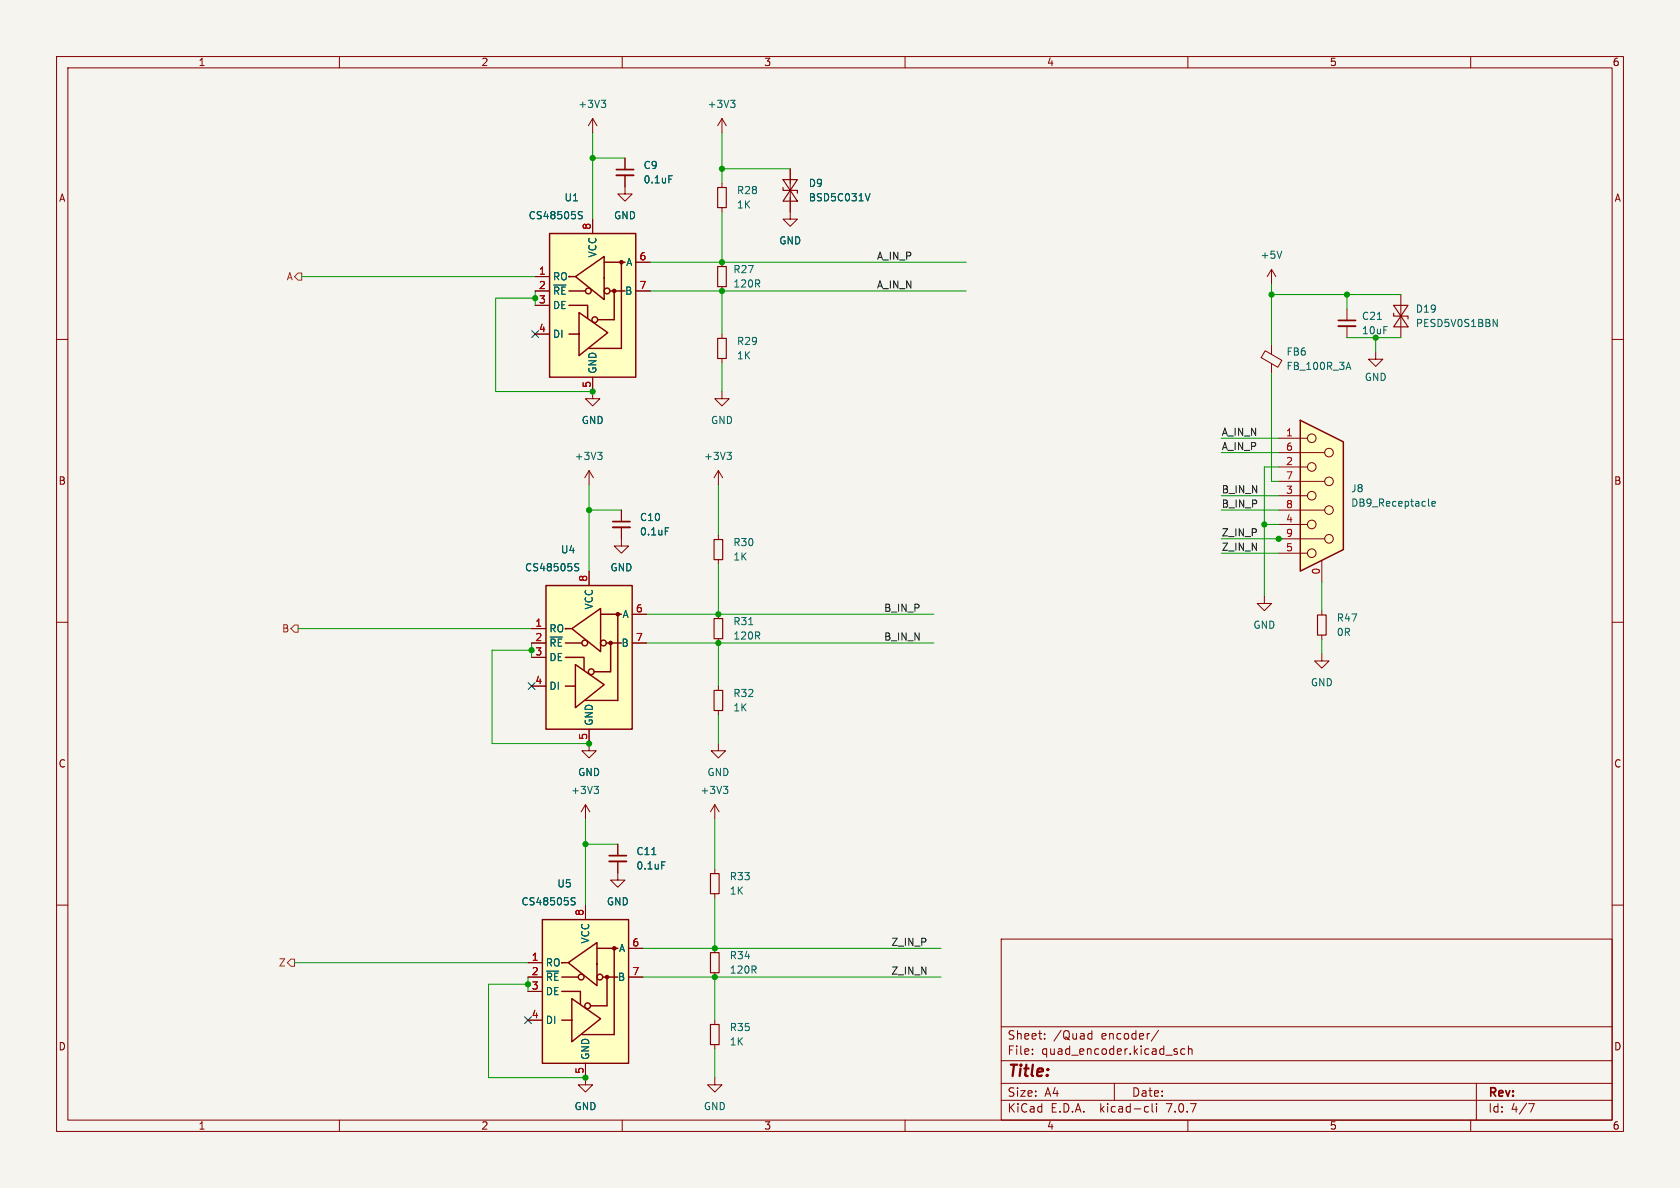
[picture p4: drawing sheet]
<svg xmlns="http://www.w3.org/2000/svg" width="297mm" height="210mm" viewBox="0 0 297 210" stroke-linecap="round" stroke-linejoin="round" font-family="sans-serif">
<path d="M0 0h297v210h-297z" fill="#f5f4ef" stroke="#f5f4ef" stroke-width=".18"/>
<g fill="none" stroke="#840000" stroke-width=".18">
<path d="M10 10h277v190h-277zM12 12h273v186h-273zM60 10v2M110 10v2M160 10v2M210 10v2M260 10v2M10 60h2M127.6 46.4v.7M127.6 50.7v.7M224.8 47.6l-.8 1.3M224.8 47.6v2.6"/>
<path d="M224.8 47.6l.8 1.3M238.1 54.6v2M238.1 57.7v2M247.6 52.1v7.6M285 60h2M104.8 69.2v1.3h1.2l-1.2 1.3-1.3-1.3h1.3M223.7 62l2.9 1.7-.7 1.2-2.9-1.7zM224.8 61v1.6M224.8 64.3v1.7M243.2 62.2v1.3h1.3l-1.3 1.3-1.3-1.3h1.3M104.1 83.2l-.7 1.3M104.1 83.2v2.5"/>
<path d="M104.1 83.2l.8 1.3M109.9 90.2v2M109.9 93.2v2.1M127 94.6v.8M127 98.9v.8M10 110h2M127 108.6v.7M127 112.9v.8M223.5 105.4v1.3h1.3l-1.3 1.3-1.3-1.3h1.3M285 110h2M104.1 131.4v1.3h1.3l-1.3 1.3-1.2-1.3h1.2M127 131.4v1.3h1.3l-1.3 1.3-1.3-1.3h1.3"/>
<path d="M10 160h2M103.5 142.2v2.6M103.5 142.2l-.8 1.3M103.5 142.2l.8 1.3M109.2 152.3v3.3h1.3l-1.3 1.2-1.3-1.2h1.3M109.2 149.2v2.1M126.4 142.2v2.6M126.4 153.7v.7M126.4 158v.8M126.4 142.2l-.8 1.3M126.4 142.2l.7 1.3M285 160h2"/>
<path d="M93.3 170.2h2.6M93.3 172.7h2.6M93.3 175.3h2.6M103.5 160v2.6M111.1 172.7h2.6M111.1 167.6h2.6M126.4 167.6v.8M126.4 172v.7M177 166h108v32h-108zM60 198v2M93.3 180.3h2.6M103.5 188v3.8h1.3l-1.3 1.2-1.3-1.2h1.3"/>
<path d="M110 198v2M126.4 190.5v1.3h1.2l-1.2 1.2-1.3-1.2h1.3M126.4 180.3v.8M126.4 184.7v.7M160 198v2M177 194.5h108M177 191.5h108M177 187.5h108M177 181.5h108M182.5 186.3v.1M182.5 185.5v.1M184.7 183.6v.1"/>
<path d="M184.7 182.8v.1M192.5 183.6h.5M192.5 182.8h.5M193 182.2v1.5M197 191.5v3M202.6 195.6l.4 .1M203 196.5l-.4 .1M203.7 195.1v1.3l.2 .2M204.5 195.1v.1M204.5 195.6v1M204.8 182.1l-1.3 2M207.7 185.9l.4 .1 .1 .2-.2 .2h-.3"/>
<path d="M207.7 185.4l.4 .1M209.5 185.5l-.5-.1-.3 .3v.4l.2 .2h.6M210 198v2M210.1 185.5l.2-.1 .4 .1v.9M210.1 184.9v1.5M260 198v2M261 191.5v6.5M270.2 195.1h1l-.6 1.5"/>
</g>
<path d="M126.9 47.1h1.5v3.6h-1.5zM246.4 55.4v.5h2.5v.5M246.4 54h2.5l-1.3 1.9zM247.6 55.9l1.3 1.9h-2.5zM126.2 95.4h1.6v3.5h-1.6zM126.2 109.3h1.6v3.6h-1.6zM125.6 154.4h1.5v3.6h-1.5zM125.6 168.4h1.5v3.6h-1.5zM125.6 181.1h1.5v3.6h-1.5z" fill="none" stroke="#840000" stroke-width=".2"/>
<path d="M236.6 57.7h3M108.3 93.2h3.1M107.7 152.3h3" fill="none" stroke="#840000" stroke-width=".33"/>
<path d="M236.6 56.6h3M108.3 92.2h3.1M107.7 151.3h3" fill="none" stroke="#840000" stroke-width=".3"/>
<g fill="none" stroke="#006464" stroke-width=".18">
<path d="M226.6 44.4l-.4 1.3M243.5 56.5h.7M264 56.5l.7 1.2v-1.2M105.7 80h.7l-.4 .4M238.1 64.9h.6M238.4 64l.4 1.3M106.2 80.4l.2 .3v.3l-.2 .2M117.6 93.3h.6M132.4 110.4h.7M105 139h.8l-.4 .5M105.6 139.5l.2 .2v.3l-.2 .3M127.9 139h.8l-.5 .5"/>
<path d="M128.4 139.5l.3 .2v.3l-.3 .3M101.1 159.2l.5 .2 .1 .2-.1 .3-.5 .1M101.1 158.8h.6M115.2 151.1h.8M117 152.4h.6"/>
</g>
<path d="M95.9 162.6h15.2v25.4h-15.2z" fill="#ffffc2" stroke="#ffffc2" stroke-width=".18"/>
<g fill="none" stroke="#840000" stroke-width=".25">
<path d="M95.9 162.6h15.2v25.4h-15.2zM99.3 175.3h3.3v2.2M99.3 172.7h2.9M99.4 170.2h-.1h1M100.5 170.2l5-3.6v7.6zM101.1 176.5l5.1 3.6-5.1 4.1zM105.5 167.6h3.7M106.6 172.7h2.6M107.3 172.7v5.1h-2.9M108.6 167.6v15.3h-5.7M99.3 180.3h1.7"/>
<circle cx="102.7" cy="172.7" r=".51"/>
<circle cx="103.9" cy="177.8" r=".51"/>
<circle cx="106" cy="172.7" r=".51"/>
</g>
<g fill="#840000" stroke="#840000" stroke-width=".25">
<circle cx="107.3" cy="172.7" r=".28"/>
<circle cx="108.6" cy="167.6" r=".28"/>
</g>
<path d="M229.9 74.3l7.6 3.8v19.1l-7.6 3.8z" fill="#ffffc2"/>
<g fill="none" stroke="#840000" stroke-width=".18">
<path d="M104.8 21l-.8 1.2M104.8 21v2.5M104.8 38.7v2.6M104.8 21l.7 1.2M110.5 31v3.3h1.3l-1.3 1.3-1.3-1.3h1.3M110.5 27.9v2.1M127.6 21l-.7 1.2M127.6 21v2.5M127.6 32.4v.7M127.6 36.7v.8M127.6 21l.8 1.2M139.7 29.8v8.9h1.3l-1.3 1.3-1.3-1.3h1.3"/>
<path d="M94.6 48.9h2.6M94.6 51.4h2.6M94.6 54h2.6M94.6 59.1h2.6M112.4 51.4h2.5M112.4 46.4h2.5M127.6 59.1v.7M104.8 66.7v2.5M127.6 69.2v1.3h1.3l-1.3 1.3-1.2-1.3h1.2M127.6 63.4v.7M226.1 77.5h5M109.9 93.2v3.3h1.2l-1.2 1.3-1.3-1.3h1.3"/>
<path d="M109.9 90.2v2M127 83.2v2.5M127 83.2l-.8 1.3M127 83.2l.8 1.3M226.1 97.8h5M226.1 95.3h8.1M226.1 92.7h5M226.1 90.2h8.1M226.1 87.6h5M226.1 85.1h8.1M226.1 82.6h5M226.1 80h8.1"/>
<path d="M233.7 99.1v3.8M94 111.1h2.5M94 113.7h2.5M94 116.2h2.5M104.1 101v2.5M111.8 113.7h2.5M111.8 108.6h2.5M233.7 115.6v1.2h1.2l-1.2 1.3-1.3-1.3h1.3M233.7 108v.7M233.7 112.3v.7M94 121.3h2.5M104.1 128.9v2.5"/>
<path d="M127 121.3v.7M127 125.6v.8M109.2 149.2v2.1M109.2 152.3v2M93.3 170.2h2.6M93.3 172.7h2.6M93.3 175.3h2.6M103.5 160v2.6M111.1 172.7h2.6M111.1 167.6h2.6M93.3 180.3h2.6M103.5 188v2.5"/>
<circle cx="231.9" cy="77.5" r=".76"/>
<circle cx="231.9" cy="82.5" r=".76"/>
<circle cx="231.9" cy="87.6" r=".76"/>
<circle cx="231.9" cy="97.8" r=".76"/>
<circle cx="231.9" cy="92.7" r=".76"/>
<circle cx="234.9" cy="80" r=".76"/>
<circle cx="234.9" cy="85.1" r=".76"/>
<circle cx="234.9" cy="90.2" r=".76"/>
<circle cx="234.9" cy="95.2" r=".76"/>
</g>
<g fill="none" stroke="#840000" stroke-width=".25">
<path d="M97.2 41.3h15.2v25.4h-15.2zM100.6 54h3.3v2.3M100.6 51.4h2.9M100.6 59.1h1.6M100.7 48.9h-.1h1M101.7 48.9l5.1-3.6v7.7zM102.4 55.2l5 3.6-5 4.1zM106.8 46.4h3.7M107.8 51.4h2.7M108.6 51.4v5.1h-2.9M109.9 46.4v15.2h-5.8M229.9 74.3l7.6 3.8v19.1l-7.6 3.8z"/>
<path d="M96.5 103.5h15.3v25.4h-15.3zM99.9 116.2h3.4v2.3M99.9 113.7h3M100.1 111.1h-.2h1.1M101.1 111.1l5.1-3.5v7.6zM101.7 117.5l5.1 3.5-5.1 4.1zM106.2 108.6h3.7M107.2 113.7h2.7M107.9 113.7v5h-2.9M109.2 108.6v15.2h-5.7M99.9 121.3h1.7"/>
<circle cx="104" cy="51.4" r=".51"/>
<circle cx="105.2" cy="56.5" r=".51"/>
<circle cx="107.3" cy="51.4" r=".51"/>
<circle cx="103.4" cy="113.7" r=".51"/>
<circle cx="104.5" cy="118.7" r=".51"/>
<circle cx="106.7" cy="113.7" r=".51"/>
</g>
<g fill="none" stroke="#006464" stroke-width=".18">
<path d="M106.3 17.7h.8l-.5 .5M106.8 18.2l.3 .3v.3l-.3 .2M129.1 17.7h.8l-.4 .5M129.7 18.2l.2 .3v.3l-.2 .2M102.3 38l.5 .1 .2 .2-.2 .3-.4 .1M102.3 37.5h.7M118.3 31.1h.6M153.8 34.2l-.4 1.3M128.5 80h.8l-.4 .4M101.7 99.7h.6M117.6 93.3h.6M129.1 80.4l.2 .3v.3l-.2 .2"/>
<path d="M252.5 89.3l.2 .2M253.1 89.1l.6-.2v-.2l-.4-.1-.2 .2 .1 .6h.5M101.7 100.2l.5 .2 .1 .1-.1 .3-.4 .1M101.1 159.2l.5 .2 .1 .2-.1 .3-.5 .1M101.1 158.8h.6M115.2 151.1h.8M117 152.4h.6"/>
</g>
<path d="M126.9 33.1h1.5v3.6h-1.5zM138.4 31.8h2.6l-1.3 1.9zM138.4 33.1v.6h2.6v.5M139.7 33.7l1.3 1.9h-2.6zM126.9 59.8h1.5v3.6h-1.5zM232.9 108.7h1.5v3.6h-1.5zM126.2 122h1.6v3.6h-1.6z" fill="none" stroke="#840000" stroke-width=".2"/>
<path d="M109 31h3" fill="none" stroke="#840000" stroke-width=".33"/>
<path d="M109 30h3" fill="none" stroke="#840000" stroke-width=".3"/>
<g fill="#ffffc2" stroke="#ffffc2" stroke-width=".18">
<path d="M96.5 103.5h15.3v25.4h-15.3z"/>
<path d="M97.2 41.3h15.2v25.4h-15.2z"/>
</g>
<g fill="#840000" stroke="#840000" stroke-width=".25">
<circle cx="107.9" cy="113.7" r=".28"/>
<circle cx="109.2" cy="108.6" r=".28"/>
<circle cx="108.6" cy="51.4" r=".28"/>
<circle cx="109.9" cy="46.4" r=".28"/>
</g>
<path d="M52.7 48.3h.6v1.2h-.6l-.6-.6zM52.1 110.5h.6v1.3h-.6l-.7-.7zM51.4 169.5h.7v1.3h-.7l-.6-.6z" fill="none" stroke="#725600" stroke-width=".18"/>
<g fill="none" stroke="#009600" stroke-width=".18">
<path d="M104.8 23.5v15.2M104.8 27.9h5.7M127.6 23.5v8.9M127.6 37.5v8.9M127.6 29.8h12.1M53.3 48.9h41.3M94.6 52.7h-7v16.5h17.2M94.6 51.4v2.6M114.9 51.4h55.9M114.9 46.4h55.9M127.6 51.4v7.7M224.8 52.1h22.8"/>
<path d="M224.8 50.2v10.8M238.1 59.7h9.5M238.1 52.1v2.5M243.2 59.7v2.5M127.6 64.1v5.1M215.9 77.5h10.2M224.8 66v19.1h1.3M104.1 90.2h5.8M104.1 85.7v15.3M127 85.7v8.9M127 99.7v8.9M215.9 90.2h10.2"/>
<path d="M215.9 80h10.2M215.9 97.8h10.2M215.9 95.3h10.8M215.9 87.6h10.2M223.5 92.7h2.6M226.1 82.6h-2.6v22.8M52.7 111.1h41.3M94 113.7v2.5M94 114.9h-7v16.5h17.1M114.3 108.6h50.8M114.3 113.7h50.8M127 113.7v7.6"/>
<path d="M233.7 102.9v5.1M233.7 113v2.6M127 126.4v5M103.5 144.8v15.2M103.5 149.2h5.7M126.4 144.8v8.9M126.4 158.8v8.8M52.1 170.2h41.2M93.3 172.7v2.6M93.3 174h-6.9v16.5h17.1M113.7 167.6h52.7M113.7 172.7h52.7"/>
<path d="M126.4 172.7v7.6M126.4 185.4v5.1"/>
</g>
<path d="M94 58.4l1.2 1.3M95.2 58.4l-1.2 1.3M93.4 120.7l1.2 1.2M94.6 120.7l-1.2 1.2M92.7 179.7l1.3 1.2M94 179.7l-1.3 1.2" fill="none" stroke="#000084" stroke-width=".18"/>
<g fill="#009600" stroke="#009600" stroke-width=".18">
<circle cx="94.6" cy="52.7" r=".46"/>
<circle cx="127.6" cy="29.8" r=".46"/>
<circle cx="127.6" cy="51.4" r=".46"/>
<circle cx="104.8" cy="27.9" r=".46"/>
<circle cx="127.6" cy="46.4" r=".46"/>
<circle cx="127" cy="108.6" r=".46"/>
<circle cx="126.4" cy="167.6" r=".46"/>
<circle cx="103.5" cy="190.5" r=".46"/>
<circle cx="93.3" cy="174" r=".46"/>
<circle cx="103.5" cy="149.2" r=".46"/>
<circle cx="126.4" cy="172.7" r=".46"/>
<circle cx="224.8" cy="52.1" r=".46"/>
<circle cx="223.5" cy="92.7" r=".46"/>
<circle cx="226.1" cy="95.3" r=".46"/>
<circle cx="238.1" cy="52.1" r=".46"/>
<circle cx="243.2" cy="59.7" r=".46"/>
<circle cx="104.1" cy="90.2" r=".46"/>
<circle cx="104.8" cy="69.2" r=".46"/>
<circle cx="94" cy="114.9" r=".46"/>
<circle cx="104.1" cy="131.4" r=".46"/>
<circle cx="127" cy="113.7" r=".46"/>
</g>
<text font-size="2.8" fill="#840000" x="178" y="190.9">Title:</text>
<g font-size="2.1" fill="#840000">
<text x="178" y="184">Sheet:</text>
<text x="186.2" y="184">/Quad</text>
<text x="194.7" y="184">encoder/</text>
<text x="178" y="186.7">File:</text>
<text x="184.1" y="186.7">quad_encoder.kicad_sch</text>
<text x="178" y="196.9">KiCad</text>
<text x="178" y="194.1">Size:</text>
<text x="184.7" y="194.1">A4</text>
<text x="185.7" y="196.9">E.D.A.</text>
<text x="194.6" y="196.9">kicad-cli</text>
<text x="200" y="194.1">Date:</text>
<text x="206.5" y="196.9">7.0.7</text>
<text x="263" y="194.3">Rev:</text>
<text x="263" y="196.9">Id:</text>
<text x="267.1" y="196.9">4/7</text>
</g>
<g font-size="1.8" fill="#840000">
<text x="35" y="11.9">1</text>
<text x="85" y="11.9">2</text>
<text x="135" y="11.9">3</text>
<text x="185" y="11.9">4</text>
<text x="235" y="11.9">5</text>
<text x="285" y="11.9">6</text>
<text x="10.3" y="35.9">A</text>
<text x="285.3" y="35.9">A</text>
<text x="10.3" y="85.9">B</text>
<text x="285.3" y="85.9">B</text>
<text x="10.3" y="135.9">C</text>
<text x="285.3" y="135.9">C</text>
<text x="10.3" y="185.9">D</text>
<text x="285.3" y="185.9">D</text>
<text x="35" y="199.9">1</text>
<text x="85" y="199.9">2</text>
<text x="135" y="199.9">3</text>
<text x="185" y="199.9">4</text>
<text x="235" y="199.9">5</text>
<text x="285" y="199.9">6</text>
</g>
<g font-size="1.8" fill="#006464">
<text x="102.1" y="19.3">+3V3</text>
<text x="125" y="19.3">+3V3</text>
<text x="99.7" y="35.8">U1</text>
<text x="113.7" y="30.1">C9</text>
<text x="113.7" y="32.6">0.1uF</text>
<text x="130.2" y="34.5">R28</text>
<text x="142.9" y="33.2">D9</text>
<text x="142.9" y="35.8">BSD5C031V</text>
<text x="93.4" y="39">CS48505S</text>
<text x="108.5" y="39">GND</text>
<text x="130.2" y="37.1">1K</text>
<text x="105.6" y="45.6" transform="rotate(-90 105.6 45.6)">VCC</text>
<text x="110.6" y="47.2">A</text>
<text x="137.7" y="43.4">GND</text>
<text x="222.8" y="45.9">+5V</text>
<text x="97.7" y="49.8">RO</text>
<text x="97.7" y="52.3">~{RE}</text>
<text x="110.4" y="52.3">B</text>
<text x="129.5" y="51">120R</text>
<text x="129.5" y="48.5">R27</text>
<text x="97.7" y="54.8">DE</text>
<text x="97.7" y="59.9">DI</text>
<text x="240.7" y="56.7">C21</text>
<text x="240.7" y="59.3">10uF</text>
<text x="250.2" y="55.5">D19</text>
<text x="250.2" y="58">PESD5V0S1BBN</text>
<text x="130.2" y="63.7">1K</text>
<text x="130.2" y="61.2">R29</text>
<text x="227.3" y="63.1">FB6</text>
<text x="227.3" y="65.6">FB_100R_3A</text>
<text x="105.6" y="66.2" transform="rotate(-90 105.6 66.2)">GND</text>
<text x="241.2" y="67.5">GND</text>
<text x="102.7" y="75.2">GND</text>
<text x="125.6" y="75.2">GND</text>
<text x="101.5" y="81.5">+3V3</text>
<text x="124.4" y="81.5">+3V3</text>
<text x="238.8" y="87.2">J8</text>
<text x="238.8" y="89.8">DB9_Receptacle</text>
<text x="113" y="92.3">C10</text>
<text x="113" y="94.8">0.1uF</text>
<text x="92.7" y="101.2">CS48505S</text>
<text x="99.1" y="98">U4</text>
<text x="107.8" y="101.2">GND</text>
<text x="129.5" y="99.3">1K</text>
<text x="129.5" y="96.7">R30</text>
<text x="105" y="107.8" transform="rotate(-90 105 107.8)">VCC</text>
<text x="97" y="112">RO</text>
<text x="110" y="109.4">A</text>
<text x="129.5" y="113.3">120R</text>
<text x="129.5" y="110.7">R31</text>
<text x="221.5" y="111.4">GND</text>
<text x="236.2" y="112.6">0R</text>
<text x="236.2" y="110.1">R47</text>
<text x="97" y="114.5">~{RE}</text>
<text x="97" y="117.1">DE</text>
<text x="109.8" y="114.5">B</text>
<text x="97" y="122.1">DI</text>
<text x="129.5" y="126">1K</text>
<text x="129.5" y="123.4">R32</text>
<text x="231.6" y="121.5">GND</text>
<text x="105" y="128.4" transform="rotate(-90 105 128.4)">GND</text>
<text x="102.1" y="137.4">GND</text>
<text x="125" y="137.4">GND</text>
<text x="100.9" y="140.6">+3V3</text>
<text x="123.7" y="140.6">+3V3</text>
<text x="112.4" y="151.4">C11</text>
<text x="112.4" y="153.9">0.1uF</text>
<text x="128.9" y="155.8">R33</text>
<text x="92.1" y="160.2">CS48505S</text>
<text x="98.4" y="157.1">U5</text>
<text x="107.2" y="160.2">GND</text>
<text x="128.9" y="158.3">1K</text>
<text x="104.4" y="166.9" transform="rotate(-90 104.4 166.9)">VCC</text>
<text x="96.4" y="171">RO</text>
<text x="96.4" y="173.6">~{RE}</text>
<text x="109.1" y="173.6">B</text>
<text x="109.3" y="168.5">A</text>
<text x="128.9" y="172.3">120R</text>
<text x="128.9" y="169.8">R34</text>
<text x="96.4" y="176.1">DE</text>
<text x="96.4" y="181.2">DI</text>
<text x="128.9" y="185">1K</text>
<text x="128.9" y="182.5">R35</text>
<text x="104.4" y="187.5" transform="rotate(-90 104.4 187.5)">GND</text>
<text x="101.5" y="196.4">GND</text>
<text x="124.3" y="196.4">GND</text>
</g>
<g font-size="1.8" fill="#a90000">
<text x="104.5" y="40.7" transform="rotate(-90 104.5 40.7)">8</text>
<text x="113" y="46.1">6</text>
<text x="95.2" y="48.6">1</text>
<text x="95.2" y="51.2">2</text>
<text x="95.2" y="53.7">3</text>
<text x="113" y="51.2">7</text>
<text x="95.2" y="58.8">4</text>
<text x="104.5" y="68.7" transform="rotate(-90 104.5 68.7)">5</text>
<text x="227.3" y="77.2">1</text>
<text x="227.3" y="82.3">2</text>
<text x="227.3" y="79.8">6</text>
<text x="227.3" y="87.4">3</text>
<text x="227.3" y="84.8">7</text>
<text x="227.3" y="89.9">8</text>
<text x="227.3" y="92.5">4</text>
<text x="227.3" y="95">9</text>
<text x="227.3" y="97.5">5</text>
<text x="233.4" y="101.7" transform="rotate(-90 233.4 101.7)">0</text>
<text x="103.9" y="102.9" transform="rotate(-90 103.9 102.9)">8</text>
<text x="94.5" y="110.9">1</text>
<text x="94.5" y="113.4">2</text>
<text x="112.3" y="108.3">6</text>
<text x="112.3" y="113.4">7</text>
<text x="94.5" y="116">3</text>
<text x="94.5" y="121">4</text>
<text x="103.9" y="130.9" transform="rotate(-90 103.9 130.9)">5</text>
<text x="103.3" y="162" transform="rotate(-90 103.3 162)">8</text>
<text x="111.7" y="167.4">6</text>
<text x="93.9" y="169.9">1</text>
<text x="93.9" y="172.5">2</text>
<text x="111.7" y="172.5">7</text>
<text x="93.9" y="175">3</text>
<text x="93.9" y="180.1">4</text>
<text x="103.3" y="189.9" transform="rotate(-90 103.3 189.9)">5</text>
</g>
<g font-size="1.8" fill="#0f0f0f">
<text x="154.9" y="46">A_IN_P</text>
<text x="154.9" y="51.1">A_IN_N</text>
<text x="215.9" y="77.1">A_IN_N</text>
<text x="215.9" y="79.7">A_IN_P</text>
<text x="215.9" y="87.3">B_IN_N</text>
<text x="215.9" y="89.8">B_IN_P</text>
<text x="215.9" y="94.9">Z_IN_P</text>
<text x="215.9" y="97.4">Z_IN_N</text>
<text x="156.2" y="108.2">B_IN_P</text>
<text x="156.2" y="113.3">B_IN_N</text>
<text x="157.5" y="167.3">Z_IN_P</text>
<text x="157.5" y="172.4">Z_IN_N</text>
</g>
<g font-size="1.8" fill="#725600">
<text x="50.6" y="49.8">A</text>
<text x="49.8" y="112">B</text>
<text x="49.2" y="171">Z</text>
</g>
</svg>
